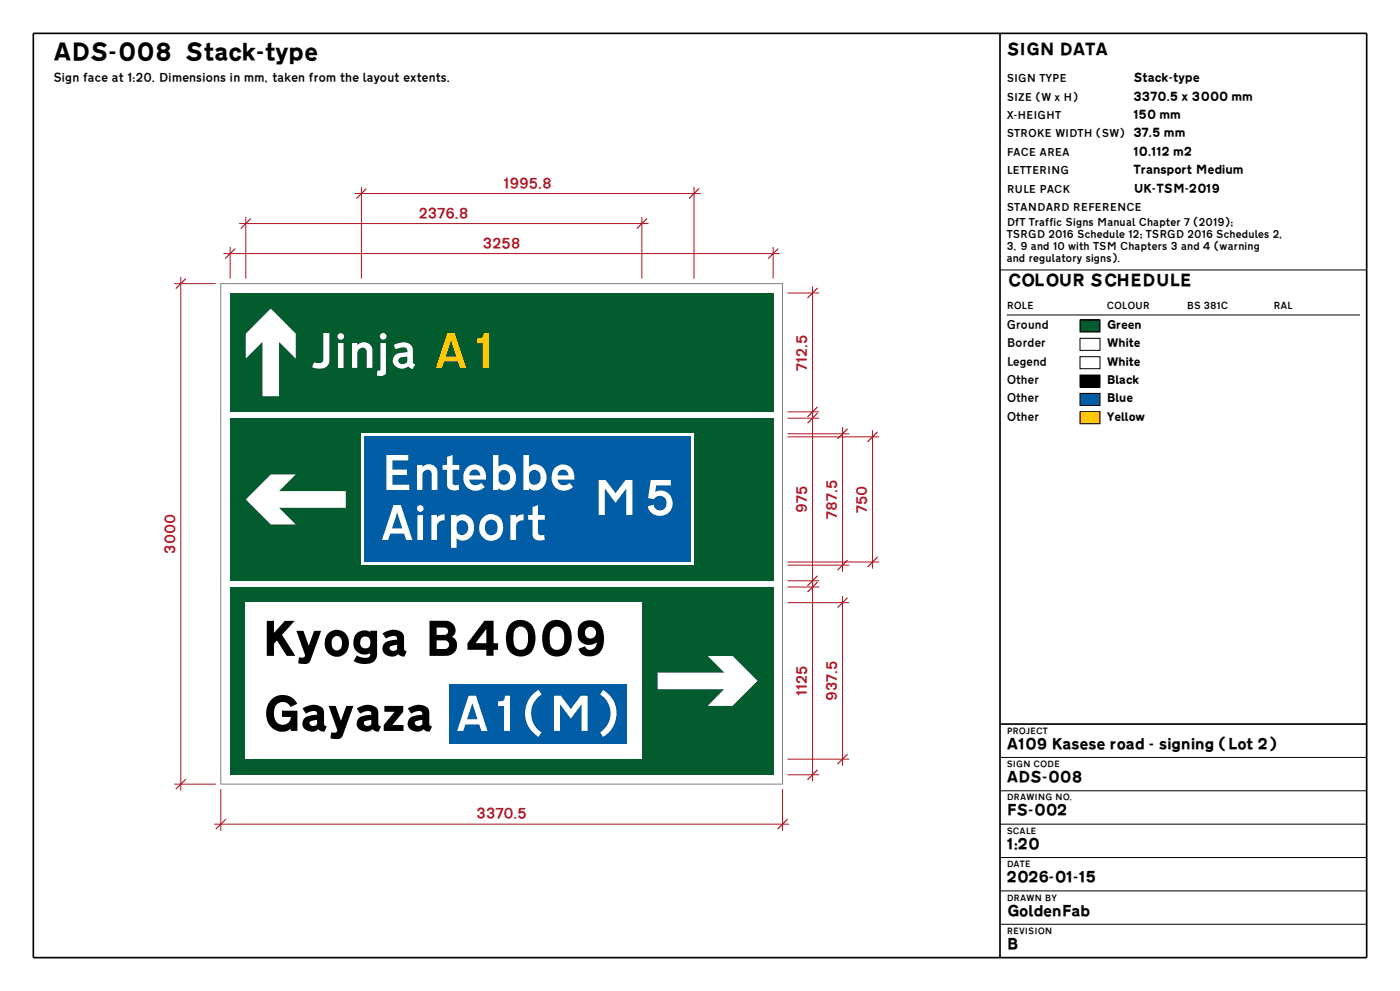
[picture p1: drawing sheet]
<svg xmlns="http://www.w3.org/2000/svg" width="420mm" height="297mm" viewBox="0 0 420 297" stroke-linecap="round" stroke-linejoin="round" font-family="sans-serif">
<path d="M69.1 87.8h162.9v35.6h-162.9z" fill-rule="evenodd" fill="#025c2e"/>
<g fill="#fff">
<path d="M73.7 100l7.5-7.5 7.5 7.5v7.5l-5-5v16.3h-5v-16.3l-5 5z" fill-rule="evenodd"/>
<path d="M97 99.8h1.8v8.4a2.51 2.51 0 0 1-2.7 2.3l-1.2-.1-1.3-.3 .6-1.5 2.1 .2 .7-.8zM101.4 102.8h1.7v7.5h-1.7zM101.3 100.8a1 1 0 0 1 2 0 1 1 0 0 1-2 0zM105.6 102.8h1.6v.6a2.64 2.64 0 0 1 4.5 1.1v5.8h-1.7v-4.9a1.39 1.39 0 0 0-1.3-1.2 1.39 1.39 0 0 0-1.4 1l-.1 5.1h-1.6zM114.1 102.8h1.7v8.4a1.31 1.31 0 0 1-1.8 1.5h-.1a.59 .59 0 0 1-.7-.2 .59 .59 0 0 1-.1-.6l.1-.9 .9-.1zM114.3 100.1a1 1 0 0 1 1.6 .4 1 1 0 0 1-1.1 1.3 1 1 0 0 1-.6-1.6zM118.1 103.4l2.8-.8a2.5 2.5 0 0 1 2.9 2l.1 4.1 .7 .6-.8 1.3-.6-.2a.94 .94 0 0 0-1.4-.2 2.87 2.87 0 0 1-4-1.8 2.83 2.83 0 0 1 3.2-2.7l1.2-.2a1.28 1.28 0 0 0-.5-1.3 1.28 1.28 0 0 0-1.4 0l-1.6 .5zM119.9 107.3a1.12 1.12 0 0 0-.2 1.4 1.12 1.12 0 0 0 1.5 .4 .95 .95 0 0 0 1-.9v-1.3z" fill-rule="evenodd"/>
</g>
<g fill="#ffc800">
<path d="M134.2 99.8h2.2l3.5 10.5h-1.9l-.6-1.9h-4.2l-.6 1.9h-1.8zM135.3 102l-1.6 4.8h3.2z" fill-rule="evenodd"/>
<path d="M143.1 101.4l1.3-.1a1.44 1.44 0 0 0 .7-1.4l1.5-.1v10.5h-1.8v-7.4h-1.7z" fill-rule="evenodd"/>
</g>
<path d="M69.1 125.3h162.9v48.8h-162.9z" fill-rule="evenodd" fill="#025c2e"/>
<g fill="#fff">
<path d="M73.7 149.7l7.5-7.5h7.5l-5 5h20v5h-20l5 5h-7.5z" fill-rule="evenodd"/>
<path d="M108.4 130h99.8v39.4h-99.8z" fill-rule="evenodd"/>
</g>
<path d="M109.4 130.9h97.9v37.5h-97.9z" fill-rule="evenodd" fill="#005da6"/>
<g fill="#fff">
<path d="M115.9 136.4h6.6v1.6h-4.8l.1 2.7h4.3v1.7h-4.4v2.7l5.1 .2v1.6h-6.9zM125.1 139.3h1.6v.7a2.64 2.64 0 0 1 4.5 1.1v5.7h-1.7v-4.8a1.39 1.39 0 0 0-1.3-1.2 1.39 1.39 0 0 0-1.4 1l-.1 5h-1.6zM134.1 137l1.6-.6 .1 2.9h2v1.5h-2v4a1.12 1.12 0 0 0 1.8 .5l.2 1.5-.6 .1a2.32 2.32 0 0 1-3.1-1.3v-4.8h-1.3v-1.5h1.3zM140.3 140a3.4 3.4 0 0 1 3.7-.4 3.4 3.4 0 0 1 1.8 3.3v.8h-5a2.07 2.07 0 0 0 1.5 1.7 2.07 2.07 0 0 0 2.1-.7l1 1.3a3.8 3.8 0 0 1-4 .8 3.8 3.8 0 0 1-2.4-3.3v-.2a4.5 4.5 0 0 1 1.3-3.3zM141.2 141.3l-.4 1.2h3.3v-.3a1.68 1.68 0 0 0-1.2-1.3 1.68 1.68 0 0 0-1.7 .4zM147.9 136.4h1.6v3.5a3.4 3.4 0 0 1 3.8-.1 3.4 3.4 0 0 1 1.5 3.4v.3a3.3 3.3 0 0 1-1.8 3.1 3.3 3.3 0 0 1-3.5-.3v.5h-1.6zM150 141.3l-.4 .7v2.1a1.8 1.8 0 0 0 2.1 1.1 1.8 1.8 0 0 0 1.4-2 1.89 1.89 0 0 0-.9-2 1.89 1.89 0 0 0-2.2 .1zM157 136.4h1.7v3.5a3.4 3.4 0 0 1 3.7-.1 3.4 3.4 0 0 1 1.6 3.4l-.1 .3a3.3 3.3 0 0 1-1.7 3.1 3.3 3.3 0 0 1-3.5-.3v.5h-1.7zM159.2 141.3l-.5 .7v2.1a1.8 1.8 0 0 0 2.2 1.1 1.8 1.8 0 0 0 1.3-2 1.89 1.89 0 0 0-.8-2 1.89 1.89 0 0 0-2.2 .1zM166.7 140a3.4 3.4 0 0 1 3.8-.4 3.4 3.4 0 0 1 1.8 3.3v.8h-5a2.07 2.07 0 0 0 1.5 1.7 2.07 2.07 0 0 0 2.1-.7l1 1.3a3.8 3.8 0 0 1-4 .8 3.8 3.8 0 0 1-2.4-3.3v-.2a4.5 4.5 0 0 1 1.2-3.3zM167.7 141.3l-.5 1.2h3.4l-.1-.3a1.68 1.68 0 0 0-1.1-1.3 1.68 1.68 0 0 0-1.7 .4z" fill-rule="evenodd"/>
<path d="M118 151.4h2.3l3.4 10.5h-1.8l-.7-2h-4.1l-.7 2h-1.8zM119.1 153.6l-1.5 4.8h3.1zM125.2 154.4h1.7v7.5h-1.7zM125.1 152.4a1 1 0 0 1 2 0 1 1 0 0 1-2 0zM129.4 154.3h1.7v.8a2.57 2.57 0 0 1 2.3-.9v1.7a2.34 2.34 0 0 0-2.2 1.2l-.1 4.7h-1.7zM135.3 154.3h1.7v.6l1.1-.6 1.2-.1a4 4 0 0 1 2.9 3.9 4 4 0 0 1-3 3.9l-1.2-.1-1-.6v2.9h-1.7zM137.4 156.5l-.4 .7v1a1.78 1.78 0 0 0 1.6 2.2 1.78 1.78 0 0 0 1.9-2 2.17 2.17 0 0 0-2.3-2.4zM145 155l2-.9a3.8 3.8 0 0 1 3.8 5.3 3.6 3.6 0 0 1-4 2.6 3.6 3.6 0 0 1-3-3.7 4.5 4.5 0 0 1 1.2-3.3zM146.1 156.2a2.63 2.63 0 0 0 .9 4.2 2.18 2.18 0 0 0 2.3-2.2 1.98 1.98 0 0 0-.9-2.1 1.98 1.98 0 0 0-2.3 .1zM153.1 154.3h1.7v.8a2.57 2.57 0 0 1 2.3-.9v1.7a2.34 2.34 0 0 0-2.2 1.2l-.1 4.7h-1.7zM159.8 152l1.6-.6v2.9h2v1.5h-2v4a1.12 1.12 0 0 0 1.8 .5l.2 1.5-.6 .1a2.32 2.32 0 0 1-3-1.3v-4.8h-1.4v-1.5h1.4z" fill-rule="evenodd"/>
<path d="M179.6 143.9h2.1l3 3.9 2.9-3.9h2.1v10.4h-1.8v-7.9l-3.3 4.3-3.2-4.3v7.9h-1.8z" fill-rule="evenodd"/>
<path d="M195.2 143.9h6v1.6l-4.4 .1-.2 1.8a3.8 3.8 0 0 1 5.2 3.3 3.8 3.8 0 0 1-4.8 3.8 3.5 3.5 0 0 1-2.7-2.7l1.7-.6a2.03 2.03 0 0 0 2.3 1.7 2.2 2.2 0 0 0 1.7-2.3 2.2 2.2 0 0 0-2.1-2h-.1a2.01 2.01 0 0 0-1.6 1l-1.7-.3z" fill-rule="evenodd"/>
</g>
<path d="M69.1 175.9h162.9v56.3h-162.9z" fill-rule="evenodd" fill="#025c2e"/>
<g fill="#fff">
<path d="M197.3 201.6h20l-5-5h7.5l7.5 7.5-7.5 7.5h-7.5l5-5h-20z" fill-rule="evenodd"/>
<path d="M73.7 180.6h118.9v46.9h-118.9z" fill-rule="evenodd"/>
</g>
<g fill="#000">
<path d="M80 186.1h2.2v3.5l3.2-3.5h3l-3.8 4.1 4 6.4h-2.6l-2.6-4.2a.39 .39 0 0 0-.4-.4 .39 .39 0 0 0-.4 .4l-.4 .5v3.7h-2.2zM88.9 189.1h2.1l1.6 4.4 1.6-4.4h2.1l-3.5 9.4-1.2 .5-2.1-.2 .2-1.8a1.05 1.05 0 0 0 1.1 .1 1.05 1.05 0 0 0 .7-.9zM98.7 189.6a3.7 3.7 0 0 1 6 2.6 3.7 3.7 0 0 1-3.3 4.6 3.7 3.7 0 0 1-4-3.9 4.1 4.1 0 0 1 1.3-3.3zM100 191.1a2.66 2.66 0 0 0 .6 3.8 1.82 1.82 0 0 0 2-2.3v-.2a1.53 1.53 0 0 0-.8-1.5 1.53 1.53 0 0 0-1.8 .2zM106.8 190.1a3.3 3.3 0 0 1 2.4-1.2l1.8 .5 .1-.4h2v7.6l-.5 1.2-.8 .7a5.9 5.9 0 0 1-5.7-.5l.7-1.1a.35 .35 0 0 1 .2-.4 .35 .35 0 0 1 .4 .2 3.1 3.1 0 0 0 3.4 .1l.3-1a3.4 3.4 0 0 1-5.1-3.1 4.1 4.1 0 0 1 .8-2.6zM108.6 191.1a1.78 1.78 0 0 0-.5 2.2 1.78 1.78 0 0 0 2 1 1.79 1.79 0 0 0 1-2.2 1.79 1.79 0 0 0-2.1-1.2zM114.8 189.8l2.6-1a4.1 4.1 0 0 1 3.5 1.1l.3 1v3a1.04 1.04 0 0 0 .8 1.3l-.5 1.1a.91 .91 0 0 1-1.5 .2l-.5-.5a2.93 2.93 0 0 1-4.8-1.4 2.69 2.69 0 0 1 2.3-2.6l2.1-.3a1.07 1.07 0 0 0-.5-1.1 1.07 1.07 0 0 0-1.2 .1l-1.7 .7zM117.1 193.7l-.2 .3a.92 .92 0 0 0 .3 1 .92 .92 0 0 0 1.1 0l.6-.2 .2-.3v-1.3z" fill-rule="evenodd"/>
<path d="M128.8 186h5.1a2.71 2.71 0 0 1 2.6 1.8 2.71 2.71 0 0 1-.9 3 3.1 3.1 0 0 1 1.4 3.4 3.1 3.1 0 0 1-2.8 2.3l-5.4 .1zM131 188.1v2.2h2.5a1.11 1.11 0 0 0 .9-1.3 1.11 1.11 0 0 0-1.2-.9zM131 191.9v2.6h2.3a1.3 1.3 0 0 0 1.4-1.1 1.3 1.3 0 0 0-1.1-1.5z" fill-rule="evenodd"/>
<path d="M145.3 186h2.8v6.8h1.3v1.9h-1.3v1.8h-2.2v-1.8h-5.7v-2zM145.9 188.5l-3.2 4.3h3.2zM153.3 186.8a4.6 4.6 0 0 1 5.2-.3 4.6 4.6 0 0 1 2.1 4.7 5.4 5.4 0 0 1-1.3 4.4h-.1a4.5 4.5 0 0 1-5 .7 4.5 4.5 0 0 1-2.4-4.5v-1.7a5.9 5.9 0 0 1 1.5-3.3zM154.8 188.4l-.7 1.4v2.8l.3 1.2 1 .8a2.29 2.29 0 0 0 3-2.5v-.9a2.79 2.79 0 0 0-2.5-3.4zM164.2 186.8a4.6 4.6 0 0 1 5.1-.3 4.6 4.6 0 0 1 2.2 4.7 5.4 5.4 0 0 1-1.3 4.4h-.1a4.5 4.5 0 0 1-5 .7 4.5 4.5 0 0 1-2.4-4.5v-1.7a5.9 5.9 0 0 1 1.5-3.3zM165.7 188.4l-.7 1.4-.1 2.8 .4 1.2 1 .8a2.29 2.29 0 0 0 3-2.5v-.9a2.79 2.79 0 0 0-2.5-3.4zM174.1 187a4.1 4.1 0 0 1 6.9 2.6l.2 1.5a4.7 4.7 0 0 1-3.9 5.6h-.1a3.3 3.3 0 0 1-3.7-2.3l1.9-.7a1.92 1.92 0 0 0 2.3 1 1.92 1.92 0 0 0 1.3-2.2 3.5 3.5 0 0 1-3.8 .5 3.5 3.5 0 0 1-1.9-3.4 3.8 3.8 0 0 1 .8-2.6zM175.4 189.6a1.75 1.75 0 0 0 3.5 0 1.75 1.75 0 0 0-3.5 0z" fill-rule="evenodd"/>
<path d="M81.3 209.8a4.9 4.9 0 0 1 7.9 1.1l-2 1a2.64 2.64 0 0 0-3.3-1.4 2.64 2.64 0 0 0-1.7 3v.5a2.73 2.73 0 0 0 3.1 3.2 2.28 2.28 0 0 0 1.9-2.3h-2.6v-1.9h4.6v6.1h-2v-.7a4.2 4.2 0 0 1-4.2 .6 5.9 5.9 0 0 1-3-6.7l.5-1.3zM90.8 212.3l2.6-1a4.1 4.1 0 0 1 3.5 1.1l.3 1v3a1.04 1.04 0 0 0 .8 1.3l-.5 1.1a.91 .91 0 0 1-1.5 .2l-.5-.5a2.93 2.93 0 0 1-4.8-1.4 2.69 2.69 0 0 1 2.3-2.6l2.1-.3a1.07 1.07 0 0 0-.5-1.1 1.07 1.07 0 0 0-1.2 .1l-1.7 .7zM93.1 216.2l-.2 .3a.92 .92 0 0 0 .3 1 .92 .92 0 0 0 1.1 0l.6-.2 .2-.3v-1.3zM98.6 211.6h2.1l1.6 4.4 1.6-4.4h2.1l-3.5 9.4-1.2 .5-2.2-.2 .3-1.8a1.05 1.05 0 0 0 1.1 .1 1.05 1.05 0 0 0 .6-.9zM107.1 212.3l2.6-1a4.1 4.1 0 0 1 3.4 1.1l.4 1v3a1.04 1.04 0 0 0 .8 1.3l-.5 1.1a.91 .91 0 0 1-1.5 .2l-.5-.5a2.93 2.93 0 0 1-4.8-1.4 2.69 2.69 0 0 1 2.3-2.6l2.1-.3a1.07 1.07 0 0 0-.5-1.1 1.07 1.07 0 0 0-1.3 .1l-1.6 .7zM109.3 216.2l-.1 .3a.92 .92 0 0 0 .3 1 .92 .92 0 0 0 1 0l.7-.2 .2-.3v-1.3zM115.3 211.6h5.7v1.7l-3.3 4h3.4l-.1 1.7-5.9 .1v-1.9l3.3-3.9h-3.1zM122.4 212.3l2.6-1a4.1 4.1 0 0 1 3.4 1.1l.4 1v3a1.04 1.04 0 0 0 .8 1.3l-.5 1.1a.91 .91 0 0 1-1.5 .2l-.5-.5a2.93 2.93 0 0 1-4.8-1.4 2.69 2.69 0 0 1 2.3-2.6l2.1-.3a1.07 1.07 0 0 0-.5-1.1 1.07 1.07 0 0 0-1.3 .1l-1.6 .7zM124.6 216.2l-.1 .3a.92 .92 0 0 0 .3 1 .92 .92 0 0 0 1 0l.7-.2 .2-.3v-1.3z" fill-rule="evenodd"/>
</g>
<path d="M134.7 205h53.2v17.8h-53.2z" fill-rule="evenodd" fill="#005da6"/>
<g fill="#fff">
<path d="M140.6 208.5h2.2l3.4 10.6h-1.8l-.6-2h-4.2l-.6 2h-1.8zM141.7 210.8l-1.6 4.8h3.2z" fill-rule="evenodd"/>
<path d="M149.4 210.2l1.4-.1a1.44 1.44 0 0 0 .7-1.5l1.5-.1v10.5h-1.8v-7.4h-1.8z" fill-rule="evenodd"/>
<path d="M159.9 208l1.6-1.2 .9 1.2a7 7 0 0 0 0 11.6l-.8 1.2a8.1 8.1 0 0 1-4.1-7.1v-.4a8.8 8.8 0 0 1 2.4-5.3zM166.2 208.5h2.1l3 4 2.9-4h2.1v10.5h-1.8v-7.9l-3.3 4.3-3.2-4.3v7.9h-1.8zM180.9 206.8a8.3 8.3 0 0 1 4.1 7.3 7.9 7.9 0 0 1-4.1 6.6l-.8-1.2a6.9 6.9 0 0 0 3.1-5.9 7 7 0 0 0-3.1-5.6z" fill-rule="evenodd"/>
</g>
<path d="M66.2 85h168.6v150h-168.6z" fill="none" stroke="#808080" stroke-width=".3"/>
<path d="M324 95.9h6v3.6h-6z" fill="#025c2e"/>
<path d="M324 95.9h6v3.6h-6z" fill="none" stroke="#000" stroke-width=".3"/>
<path d="M324 101.4h6v3.6h-6z" fill="#fff"/>
<path d="M324 101.4h6v3.6h-6z" fill="none" stroke="#000" stroke-width=".3"/>
<path d="M324 106.9h6v3.6h-6z" fill="#fff"/>
<path d="M324 106.9h6v3.6h-6zM324 112.4h6v3.6h-6z" fill="none" stroke="#000" stroke-width=".3"/>
<path d="M324 112.4h6v3.6h-6z" fill="#000"/>
<path d="M324 117.9h6v3.6h-6z" fill="#005da6"/>
<path d="M324 117.9h6v3.6h-6z" fill="none" stroke="#000" stroke-width=".3"/>
<path d="M324 123.4h6v3.6h-6z" fill="#ffc800"/>
<path d="M300 80.9h110M302 94.4h106M324 123.4h6v3.6h-6zM300 227h110M300 237h110M300 247h110M300 257h110M300 267h110M300 277h110" fill="none" stroke="#000" stroke-width=".3"/>
<g fill="none" stroke="#b01020" stroke-width=".3">
<path d="M106.4 58h103.8M108.4 56v27.5M208.2 56v27.5M67.1 76h166.9M69.1 74v9.5M71.7 67h122.9M73.7 65v18.5M192.6 65v18.5M232 74v9.5M52.2 85h12.5M54.2 83v154M236.3 87.8h9.5"/>
<path d="M243.8 85.8v148.4M236.3 125.3h9.5M236.3 130h18.5M236.3 130.9h27.5M236.3 123.4h9.5M252.8 128v43.4M261.8 128.9v41.5M236.3 175.9h9.5M236.3 174.1h9.5M236.3 169.4h18.5M236.3 168.4h27.5M252.8 178.6v50.9"/>
<path d="M236.3 180.6h18.5M52.2 235h12.5M66.2 236.5v12.5M234.8 236.5v12.5M236.3 232.2h9.5M236.3 227.5h18.5M64.2 247h172.6"/>
</g>
<g fill="none" stroke="#b01020" stroke-width=".35">
<path d="M109.9 56.5l-3 3M209.7 56.5l-3 3M70.6 74.5l-3 3M75.2 65.5l-3 3M194.1 65.5l-3 3M233.5 74.5l-3 3M55.7 83.5l-3 3M245.3 86.3l-3 3M245.3 123.8l-3 3M245.3 121.9l-3 3M254.3 128.5l-3 3M263.3 129.4l-3 3"/>
<path d="M245.3 174.4l-3 3M245.3 172.6l-3 3M254.3 179.1l-3 3M254.3 167.9l-3 3M263.3 166.9l-3 3M55.7 233.5l-3 3M245.3 230.7l-3 3M254.3 226l-3 3M67.7 245.5l-3 3M236.3 245.5l-3 3"/>
</g>
<path d="M10 10h400v277h-400zM300 10v277M300 217h110" fill="none" stroke="#000" stroke-width=".5"/>
<text font-size="7.1" x="16" y="19">ADS-008 Stack-type</text>
<g font-size="5">
<text x="302" y="17">SIGN DATA</text>
<text x="302" y="86.4">COLOUR SCHEDULE</text>
</g>
<g font-size="4.6">
<text x="302" y="225">A109 Kasese road - signing (Lot 2)</text>
<text x="302" y="235">ADS-008</text>
<text x="302" y="245">FS-002</text>
<text x="302" y="255">1:20</text>
<text x="302" y="265">2026-01-15</text>
<text x="302" y="275">GoldenFab</text>
<text x="302" y="285">B</text>
</g>
<g font-size="4.3" fill="#b01020">
<text x="151.1" y="56.8">1995.8</text>
<text x="125.7" y="65.8">2376.8</text>
<text x="144.8" y="74.8">3258</text>
<text x="242.6" y="111.1" transform="rotate(-90 242.6 111.1)">712.5</text>
<text x="242.6" y="153.7" transform="rotate(-90 242.6 153.7)">975</text>
<text x="251.6" y="155.5" transform="rotate(-90 251.6 155.5)">787.5</text>
<text x="260.6" y="153.8" transform="rotate(-90 260.6 153.8)">750</text>
<text x="53" y="166" transform="rotate(-90 53 166)">3000</text>
<text x="242.6" y="208.6" transform="rotate(-90 242.6 208.6)">1125</text>
<text x="251.6" y="210.1" transform="rotate(-90 251.6 210.1)">937.5</text>
<text x="142.9" y="245.8">3370.5</text>
</g>
<g font-size="3.6">
<text x="16" y="25">Sign face at 1:20. Dimensions in mm, taken from the layout extents.</text>
<text x="340" y="25">Stack-type</text>
<text x="340" y="30.5">3370.5 x 3000 mm</text>
<text x="340" y="36">150 mm</text>
<text x="340" y="47">10.112 m2</text>
<text x="340" y="52.5">Transport Medium</text>
<text x="340" y="58">UK-TSM-2019</text>
</g>
<g font-size="3.4">
<text x="302" y="98.9">Ground</text>
<text x="332" y="98.9">Green</text>
<text x="302" y="104.4">Border</text>
<text x="332" y="104.4">White</text>
<text x="302" y="109.9">Legend</text>
<text x="332" y="109.9">White</text>
<text x="302" y="115.4">Other</text>
<text x="332" y="115.4">Black</text>
<text x="302" y="120.9">Other</text>
<text x="332" y="120.9">Blue</text>
<text x="302" y="126.4">Other</text>
<text x="332" y="126.4">Yellow</text>
</g>
<g font-size="3.1">
<text x="302" y="25">SIGN TYPE</text>
<text x="302" y="30.5">SIZE (W x H)</text>
<text x="302" y="36">X-HEIGHT</text>
<text x="302" y="41.5">STROKE WIDTH (SW) 37.5 mm</text>
<text x="302" y="47">FACE AREA</text>
<text x="302" y="52.5">LETTERING</text>
<text x="302" y="58">RULE PACK</text>
<text x="302" y="63.5">STANDARD REFERENCE</text>
<text x="302" y="68">DfT Traffic Signs Manual Chapter 7 (2019);</text>
<text x="302" y="71.6">TSRGD 2016 Schedule 12; TSRGD 2016 Schedules 2,</text>
<text x="302" y="75.2">3, 9 and 10 with TSM Chapters 3 and 4 (warning</text>
<text x="302" y="78.8">and regulatory signs).</text>
</g>
<g font-size="2.9">
<text x="302" y="92.9">ROLE</text>
<text x="332" y="92.9">COLOUR</text>
<text x="356" y="92.9">BS 381C</text>
<text x="382" y="92.9">RAL</text>
</g>
<g font-size="2.6">
<text x="302" y="220.2">PROJECT</text>
<text x="302" y="230.2">SIGN CODE</text>
<text x="302" y="240.2">DRAWING NO.</text>
<text x="302" y="250.2">SCALE</text>
<text x="302" y="260.2">DATE</text>
<text x="302" y="270.2">DRAWN BY</text>
<text x="302" y="280.2">REVISION</text>
</g>
</svg>
